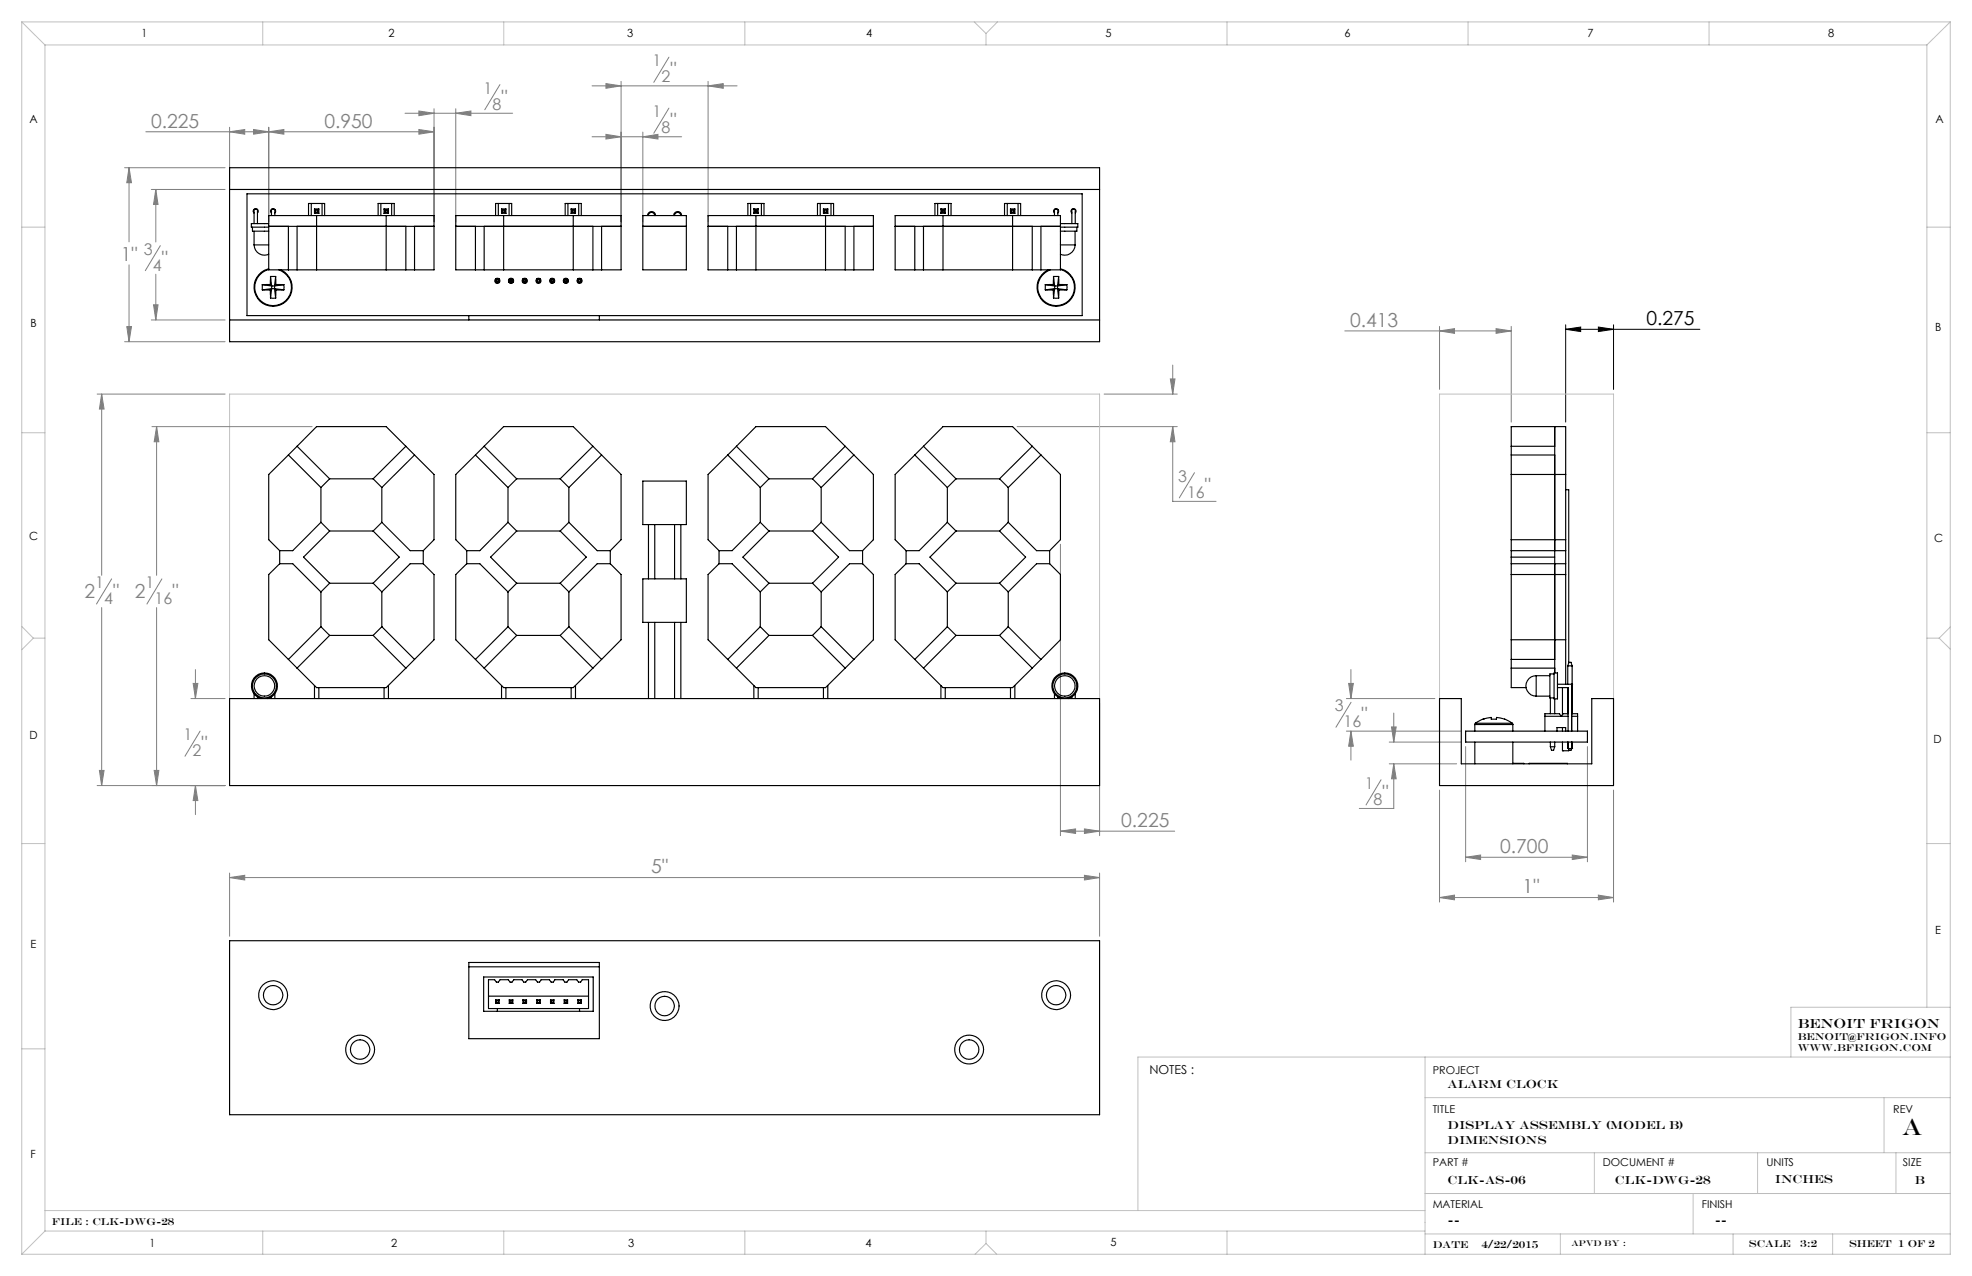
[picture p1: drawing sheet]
<svg xmlns="http://www.w3.org/2000/svg" width="432mm" height="279mm" viewBox="0 0 432 279" stroke-linecap="round" stroke-linejoin="round" font-family="sans-serif">
<path d="M342.8 72.1l3.3-.5v1zM342.8 71.1v21.3M342.8 72.1h29.4M350 71.6l3.3 .5-3.3 .5zM353.3 71.1v14.2" fill="none" stroke="#000" stroke-width=".22"/>
<g fill="none" stroke="#808080" stroke-width=".22">
<path d="M109.5 18.5l-3.3 5.5M129.6 18.8h31.8M132.7 18.3l3.3 .5-3.3 .5zM136 17.8v30.8M146.5 12.5l-3.3 5.5M155 17.8v30.8M155 18.8l3.4-.5v1zM27.3 36.7h22M28.3 36.7v16.3M28.3 36.7l.5 3.3h-1zM31.9 28.9h63.1M50.3 27.9v12.6"/>
<path d="M50.3 28.9l3.3-.5v1zM55.5 28.4l3.3 .5-3.3 .5zM58.8 27.9v20.7M58.8 28.9l3.4-.5v1zM88.7 24.8h23.6M91.7 28.4l3.3 .5-3.3 .5zM91.7 24.3l3.3 .5-3.3 .5zM95 23.8v24.8M99.8 23.8v24.8M99.8 24.8l3.3-.5v1zM129.6 30h19.7M132.7 29.4l3.3 .6-3.3 .4z"/>
<path d="M140.8 28.9v19.7M140.8 30l3.3-.6v1zM146.5 23.7l-3.3 5.5M28.3 58v16.8M33.1 41.5h16.2M34.1 41.5v11.5M34.1 41.5l.5 3.3h-1zM35.1 53.8l-3.3 5.5M27.3 74.8h22M27.8 71.5h1l-.5 3.3zM33.1 70.1h16.2M33.6 66.7h1l-.5 3.4z"/>
<path d="M34.1 60v10.1M256.8 79.9v6.4M294.5 72.5h36.4M315.2 71.5v13.8M315.2 72.5l3.3-.5v1zM327.6 72l3.3 .5-3.3 .5zM330.9 71.5v20.9M21.3 86.3h28M22.3 86.3v39.7M22.3 86.3l.5 3.3h-1zM33.3 93.4h35M34.3 93.4v32.6"/>
<path d="M34.3 93.4l.5 3.3h-1zM222.7 93.4h35.1M241.8 86.3h16M256.3 83h1l-.5 3.3zM256.8 93.4l.5 3.3h-1zM256.8 93.4v16.4h9.5M232.2 119.2v63.8M261.5 103.5l-3.3 5.5M22.3 133v39M24.4 126.8l-3.3 5.5M34.3 133v39M35.5 126.8l-3.3 5.5"/>
<path d="M41.8 153h7.5M42.3 149.6h1l-.5 3.4zM42.8 146.6v6.4M240.8 154v29M294.8 153h19.4M295.3 149.6h1l-.5 3.4zM295.8 146.6v6.4M295.8 153.8l-3.3 5.4M304.7 159.2h1l-.5 3.3zM305.2 156.1v6.4M21.3 172h28M21.8 168.7h1l-.5 3.3z"/>
<path d="M33.8 168.7h1l-.5 3.3zM42.8 172v6.4M42.8 172l.5 3.3h-1zM43.8 160.1l-3.3 5.5M294.8 160.1h25.1M295.8 160.1v6.3M295.8 160.1l.5 3.3h-1zM302.4 170.7l-3.3 5.5M304.2 162.5h15.7M304.2 167.3h14.7M305.2 167.3l.5 3.2h-1zM305.2 167.3v9.7h-7.6"/>
<path d="M315.2 173v24.5M320.9 163.5v25.2M347.6 163.5v25.2M353.3 173v24.5M50.3 191.2v13.8M50.3 192.2h190.5M50.3 192.2l3.3-.5v1zM232.2 182l3.3-.5v1zM232.2 182h25M237.5 191.7l3.3 .5-3.3 .5zM237.5 181.5l3.3 .5-3.3 .5zM240.8 191.2v13.8"/>
<path d="M315.2 196.5h38.1M315.2 196.5l3.3-.5v1zM320.9 187.7h26.7M320.9 187.7l3.3-.5v1zM344.3 187.2l3.3 .5-3.3 .5zM350 196l3.3 .5-3.3 .5z"/>
</g>
<g fill="none" stroke="#c0c0c0" stroke-width=".22">
<path d="M4.8 4.8l5 5M4.8 4.8h422.2M4.8 4.8v269.8M9.8 9.8h412.1M9.8 9.8v259.8M57.5 4.8v5M110.3 4.8v5M163.1 4.8v5M213.3 4.8l2.6 2.5M215.9 7.3v2.5M218.4 4.8l-2.5 2.5M268.7 4.8v5"/>
<path d="M321.5 4.8v5M374.2 4.8v5M421.9 9.8v210.8M427 4.8l-5.1 5M427 4.8v269.8h-422.2M4.8 49.7h5M421.9 49.7h5.1M4.8 94.8h5M421.9 94.8h5.1M4.8 137.2l2.5 2.5M7.3 139.7l-2.5 2.6M7.3 139.7h2.5"/>
<path d="M421.9 139.7h2.7M424.6 139.7l2.4 2.4M427 137.3l-2.4 2.4M50.3 153v-66.7h190.5v66.7M315.2 153v-66.7h38.1v66.7M4.8 184.7h5M421.9 184.7h5.1M4.8 229.7h5M312 231.5v43.1M427 231.5h-177.8v33.6M427 220.6h-34.9v10.9M312 240.3h115"/>
<path d="M312 252.4h115M349.1 252.4v8.9M384.8 252.4v8.9M412.5 240.3v12.1M415.1 252.4v8.9M9.8 265.1h302.2M9.8 269.6l-5 5M9.8 269.6h302.2M57.5 269.6v5M110.3 269.6v5M163.1 269.6v5M215.9 272.3l-2.4 2.3"/>
<path d="M215.9 272.3l2.4 2.3M215.9 269.6v2.7M268.7 269.6v5M312 270.2h115M312 261.3h115M341.7 270.2v4.4M370.7 261.3v8.9M379.5 270.2v4.4M401.3 270.2v4.4"/>
</g>
<path d="M342.8 72.1l3.3-.5v1zM350 71.6l3.3 .5-3.3 .5z" fill="#000"/>
<g fill="#808080">
<path d="M21.8 168.7h1l-.5 3.3zM22.3 86.3l.5 3.3h-1zM256.8 93.4l.5 3.3h-1zM256.3 83h1l-.5 3.3zM232.2 182l3.3-.5v1zM237.5 181.5l3.3 .5-3.3 .5zM327.6 72l3.3 .5-3.3 .5zM315.2 72.5l3.3-.5v1z"/>
<path d="M42.8 172l.5 3.3h-1zM42.3 149.6h1l-.5 3.4zM33.8 168.7h1l-.5 3.3zM34.3 93.4l.5 3.3h-1zM320.9 187.7l3.3-.5v1zM344.3 187.2l3.3 .5-3.3 .5zM315.2 196.5l3.3-.5v1zM350 196l3.3 .5-3.3 .5zM304.7 159.2h1l-.5 3.3zM305.2 167.3l.5 3.2h-1zM295.3 149.6h1l-.5 3.4zM295.8 160.1l.5 3.3h-1zM27.8 71.5h1l-.5 3.3zM28.3 36.7l.5 3.3h-1zM34.1 41.5l.5 3.3h-1zM33.6 66.7h1l-.5 3.4zM55.5 28.4l3.3 .5-3.3 .5zM50.3 28.9l3.3-.5v1zM58.8 28.9l3.4-.5v1zM91.7 28.4l3.3 .5-3.3 .5zM91.7 24.3l3.3 .5-3.3 .5zM99.8 24.8l3.3-.5v1zM132.7 18.3l3.3 .5-3.3 .5zM155 18.8l3.4-.5v1zM132.7 29.4l3.3 .6-3.3 .4zM140.8 30l3.3-.6v1zM237.5 191.7l3.3 .5-3.3 .5zM50.3 192.2l3.3-.5v1z"/>
</g>
<g fill="none" stroke="#000" stroke-width=".25">
<path d="M50.3 36.7h190.5v38.1h-190.5zM50.3 41.5h190.5M54.1 42.4h182.9v26.7h-182.9zM55.3 49.7v.9h3.5M55.6 53.6a2.27 2.27 0 0 0 3.2 2.1M55.6 46.6a.55 .55 0 0 1 0-.8 .55 .55 0 0 1 .8 0 .55 .55 0 0 1 0 .8M55.6 53.6h3.2M55.6 49v-3.1h.8v3.1M55.6 50.6v3M58.8 58.8a4.2 4.2 0 0 0-2.6 6.2 4.2 4.2 0 0 0 6.7 .7 4.2 4.2 0 0 0-1.4-6.6M58.8 49h-3.8v.7h3.8M58.8 59a4 4 0 0 0-2.3 6.1 4 4 0 0 0 6.5 .2 4 4 0 0 0-1.9-6.2"/>
<path d="M58.8 47.2h36.2v11.9h-36.2zM58.8 49.6h36.2M59.4 46.6a.55 .55 0 0 1 0-.8 .55 .55 0 0 1 .8 0 .55 .55 0 0 1 0 .8M59.4 47.2v-1.3h.8v1.3M63.1 49.6v9.5M65.1 49.6v9.5M68.2 44.6h-.6v2.6M68.2 44.6h2.3M68.2 44.6v2.6M68.9 45.8v.9M68.9 45.8l.2 .2M68.9 46.7h.9"/>
<path d="M68.9 45.8h.9M69.1 46.5l-.2 .2M69.1 46.5h.5M69.1 46h.5M69.1 46v.5M69.3 47.2v11.9M69.6 46.5l.2 .2M69.6 46v.5M69.8 45.8v.9M69.8 45.8l-.2 .2M70.5 44.6h.6v2.6M70.5 44.6v2.6"/>
<path d="M83.4 44.6h-.6v2.6M83.4 44.6h2.4M83.4 44.6v2.6M84.1 45.8v.9M84.1 46.7h1M84.1 45.8h1M84.1 45.8l.2 .2M84.3 46.5h.5M84.3 46h.5M84.3 46.5l-.2 .2M84.3 46v.5M84.6 47.2v11.9"/>
<path d="M84.8 46.5l.3 .2M84.8 46v.5M85.1 45.8v.9M85.1 45.8l-.3 .2M85.8 44.6h.5v2.6M85.8 44.6v2.6M88.9 49.6v9.5M90.8 49.6v9.5M99.8 47.2h36.2v11.9h-36.2zM99.8 49.6h36.2M104.1 49.6v9.5M106 49.6v9.5"/>
<path d="M109.1 44.6h-.6v2.6M109.1 44.6h2.4M109.1 44.6v2.6M109.8 45.8v.9M109.8 46.7h1M109.8 45.8h1M109.8 45.8l.3 .2M110.1 46.5h.4M110.1 46h.4M110.1 46.5l-.3 .2M110.1 46v.5M110.3 47.2v11.9"/>
<path d="M110.5 46.5l.3 .2M110.5 46v.5M110.8 45.8v.9M110.8 45.8l-.3 .2M111.5 44.6h.5v2.6M111.5 44.6v2.6M124.4 44.6h-.6v2.6M124.4 44.6h2.3M124.4 44.6v2.6M125.1 45.8v.9M125.1 46.7h.9M125.1 45.8h.9"/>
<path d="M125.1 45.8l.2 .2M125.3 46.5h.5M125.3 46h.5M125.3 46.5l-.2 .2M125.3 46v.5M125.5 47.2v11.9M125.8 46.5l.2 .2M125.8 46v.5M126 45.8v.9M126 45.8l-.2 .2M126.7 44.6h.6v2.6M126.7 44.6v2.6"/>
<path d="M129.8 49.6v9.5M131.7 49.6v9.5M140.8 47.2h9.5v11.9h-9.5zM140.8 49.6h9.5M141.8 47.2a.88 .88 0 0 1 .9-.9 .88 .88 0 0 1 .8 .9M142 47.2a.69 .69 0 0 1 .7-.7 .69 .69 0 0 1 .7 .7M147.5 47.2a.88 .88 0 0 1 .9-.9 .88 .88 0 0 1 .9 .9M147.7 47.2a.69 .69 0 0 1 .7-.7 .69 .69 0 0 1 .7 .7M155 47.2h36.2v11.9h-36.2zM155 49.6h36.2M159.3 49.6v9.5M161.3 49.6v9.5"/>
<path d="M164.4 44.6h-.6v2.6M164.4 44.6h2.3M164.4 44.6v2.6M165.1 45.8v.9M165.1 46.7h.9M165.1 45.8h.9M165.1 45.8l.2 .2M165.3 46.5h.5M165.3 46h.5M165.3 46.5l-.2 .2M165.3 46v.5M165.5 47.2v11.9"/>
<path d="M165.8 46.5l.2 .2M165.8 46v.5M166 45.8v.9M166 45.8l-.2 .2M166.7 44.6h.6v2.6M166.7 44.6v2.6M179.6 44.6h-.6v2.6M179.6 44.6h2.4M179.6 44.6v2.6M180.3 45.8v.9M180.3 46.7h1M180.3 45.8h1"/>
<path d="M180.3 45.8l.3 .2M180.6 46.5h.4M180.6 46h.4M180.6 46.5l-.3 .2M180.6 46v.5M180.8 47.2v11.9M181 46.5l.3 .2M181 46v.5M181.3 45.8v.9M181.3 45.8l-.3 .2M182 44.6h.5v2.6M182 44.6v2.6"/>
<path d="M185.1 49.6v9.5M187 49.6v9.5M196 47.2h36.2v11.9h-36.2zM196 49.6h36.2M200.3 49.6v9.5M202.2 49.6v9.5M205.3 44.6h-.6v2.6M205.3 44.6h2.4M205.3 44.6v2.6M206 45.8v.9M206 46.7h1M206 45.8h1"/>
<path d="M206 45.8l.3 .2M206.3 46.5h.4M206.3 46h.4M206.3 46.5l-.3 .2M206.3 46v.5M206.5 47.2v11.9M206.7 46.5l.3 .2M206.7 46v.5M207 45.8v.9M207 45.8l-.3 .2M207.7 44.6h.5v2.6M207.7 44.6v2.6"/>
<path d="M220.6 44.6h-.6v2.6M220.6 44.6h2.3M220.6 44.6v2.6M221.3 45.8v.9M221.3 46.7h.9M221.3 45.8h.9M221.3 45.8l.2 .2M221.5 46.5h.5M221.5 46h.5M221.5 46v.5M221.5 46.5l-.2 .2M221.7 47.2v11.9"/>
<path d="M222 46v.5M222 46.5l.2 .2M222.2 45.8v.9M222.2 45.8l-.2 .2M222.9 44.6h.6v2.6M222.9 44.6v2.6M226 49.6v9.5M227.9 49.6v9.5M230.9 46.6a.55 .55 0 0 1 0-.8 .55 .55 0 0 1 .8 0 .55 .55 0 0 1-.1 .8M230.9 47.2v-1.3h.7v1.3M232.2 58.8a4.2 4.2 0 0 1 2.6 6.2 4.2 4.2 0 0 1-6.7 .7 4.2 4.2 0 0 1 1.5-6.6M232.2 49h3.8v.7h-3.8"/>
<path d="M232.2 59a4 4 0 0 1 2.4 6.1 4 4 0 0 1-6.6 .2 4 4 0 0 1 2-6.2M232.2 53.6h3.2M234.7 46.6a.55 .55 0 0 1 0-.8 .55 .55 0 0 1 .8 0 .55 .55 0 0 1-.1 .8M234.7 49v-3.1h.7v3.1M235.4 53.6a2.27 2.27 0 0 1-3.2 2.1M235.4 50.6v3M235.8 49.7v.9h-3.6M50.3 70.1h190.5M57.4 62.3v1.2M57.4 63.5h1.8M57.4 62.3l2.1 .3M59.2 62.3h-1.8"/>
<path d="M59.2 63.5v1.8M59.2 62.3l.3 .3M59.2 60.5h1.2M59.2 60.5v1.8M59.2 65.3h1.2M59.2 60.5l.3 2.1M59.5 62.6h.6M59.5 63.2h.6M59.5 63.2l-2.1 .3M59.5 63.2l-.3 .3M59.5 63.2l-.3 2.1M59.5 62.6v.6"/>
<path d="M60.1 63.2l.3 .3M60.1 63.2l2.1 .3M60.1 63.2l.3 2.1M60.1 62.6v.6M60.4 60.5v1.8M60.4 60.5l-.3 2.1M60.4 62.3h1.8M60.4 63.5v1.8M60.4 62.3l-.3 .3M62.2 63.5h-1.8M62.2 62.3v1.2M62.2 62.3l-2.1 .3"/>
<path d="M102.7 69.1v1M108.5 61.1v.8M108.5 61.1l.2 .2M108.5 61.1h.8M108.5 61.9h.8M108.7 61.7l-.2 .2M108.7 61.3h.4M108.7 61.7h.4M108.7 61.3v.4M109.1 61.7l.2 .2M109.1 61.3v.4M109.3 61.1l-.2 .2"/>
<path d="M109.3 61.1v.8M111.5 61.1h.8M111.5 61.9h.8M111.5 61.1l.2 .2M111.5 61.1v.8M111.7 61.3h.4M111.7 61.7h.4M111.7 61.7l-.2 .2M111.7 61.3v.4M112.1 61.7l.2 .2M112.1 61.3v.4M112.3 61.1l-.2 .2"/>
<path d="M112.3 61.1v.8M114.5 61.1h.8M114.5 61.9h.8M114.5 61.1l.2 .2M114.5 61.1v.8M114.7 61.3h.4M114.7 61.7h.4M114.7 61.3v.4M114.7 61.7l-.2 .2M115.1 61.3v.4M115.1 61.7l.2 .2M115.3 61.1l-.2 .2"/>
<path d="M115.3 61.1v.8M117.5 61.1h.8M117.5 61.9h.8M117.5 61.1l.2 .2M117.5 61.1v.8M117.7 61.3h.4M117.7 61.7h.4M117.7 61.3v.4M117.7 61.7l-.2 .2M118.1 61.7l.2 .2M118.1 61.3v.4M118.3 61.1l-.2 .2"/>
<path d="M118.3 61.1v.8M120.5 61.1h.8M120.5 61.9h.8M120.5 61.1l.2 .2M120.5 61.1v.8M120.7 61.3h.4M120.7 61.7h.4M120.7 61.3v.4M120.7 61.7l-.2 .2M121.1 61.3v.4M121.1 61.7l.2 .2M121.3 61.1l-.2 .2"/>
<path d="M121.3 61.1v.8M123.5 61.1h.8M123.5 61.9h.8M123.5 61.1l.2 .2M123.5 61.1v.8M123.7 61.3h.4M123.7 61.7h.4M123.7 61.3v.4M123.7 61.7l-.2 .2M124.1 61.7l.2 .2M124.1 61.3v.4M124.3 61.1l-.2 .2"/>
<path d="M124.3 61.1v.8M126.5 61.1h.8M126.5 61.9h.8M126.5 61.1l.2 .2M126.5 61.1v.8M126.7 61.3h.4M126.7 61.7h.4M126.7 61.3v.4M126.7 61.7l-.2 .2M127.1 61.3v.4M127.1 61.7l.2 .2M127.3 61.1v.8"/>
<path d="M127.3 61.1l-.2 .2M131.2 69.1v1M228.9 62.3v1.2M228.9 63.5h1.7M228.9 62.3l2 .3M230.6 62.3h-1.7M230.6 63.5l.1 1.8M230.6 62.3l.3 .3M230.7 60.5h1.1M230.7 60.5l-.1 1.8M230.7 65.3h1.1M230.7 60.5l.2 2.1"/>
<path d="M230.9 63.2l-.3 .3M230.9 63.2l-.2 2.1M230.9 63.2l-2 .3M230.9 62.6h.7M230.9 62.6v.6M230.9 63.2h.7M231.6 63.2l.2 .3M231.6 63.2l2 .3M231.6 63.2l.2 2.1M231.6 62.6v.6M231.8 60.5v1.8M231.8 60.5l-.2 2.1"/>
<path d="M231.8 62.3h1.8M231.8 63.5v1.8M231.8 62.3l-.2 .3M233.6 63.5h-1.8M233.6 62.3v1.2M233.6 62.3l-2 .3M63.1 99.6l-4.3 4.3v14.3l2.4 2.4M63.1 99.6l7.2 7.2M65.1 97.7l7.1 7.1M65.1 97.7l4.2-4.3h15.3l10.4 10.5v14.3l-2.3 2.4M65.1 97.7l-2 1.9M88.9 97.7l-7.2 7.1"/>
<path d="M90.8 99.6l-7.2 7.2M104.1 99.6l-4.3 4.3v14.3l2.4 2.4M104.1 99.6l7.1 7.2M106 97.7l4.3-4.3h15.2l6.2 6.2M106 97.7l7.1 7.1M106 97.7l-1.9 1.9M129.8 97.7l-7.1 7.1M131.7 99.6l4.3 4.3v14.3l-2.4 2.4M131.7 99.6l-7.1 7.2M159.3 99.6l-4.3 4.3v14.3l2.4 2.4M159.3 99.6l7.2 7.2M161.3 97.7l4.2-4.3h15.3l10.4 10.5v14.3l-2.3 2.4"/>
<path d="M161.3 97.7l7.1 7.1M161.3 97.7l-2 1.9M185.1 97.7l-7.2 7.1M187 99.6l-7.2 7.2M200.3 99.6l-4.3 4.3v14.3l2.4 2.4M200.3 99.6l7.1 7.2M202.2 97.7l4.3-4.3h15.2l4.3 4.3M202.2 97.7l7.1 7.1M202.2 97.7l-1.9 1.9M226 97.7l-7.1 7.1M226 97.7l6.2 6.2v14.3l-2.4 2.4M227.9 99.6l-7.1 7.2"/>
<path d="M330.9 97.7h9.5M330.9 99.6h9.5M340.4 93.4v54M70.3 114.4l-6.2 6.2h-2.9M70.3 106.8v7.6M70.3 114.4l1.9 1.9M72.2 104.8h9.5M72.2 116.3h9.5M72.2 116.3l-5.7 5.7 5.7 5.7M72.2 104.8l-1.9 2M81.7 116.3l5.7 5.7-5.7 5.7M81.7 104.8l1.9 2"/>
<path d="M83.6 114.4l6.2 6.2h2.9M83.6 106.8v7.6M83.6 114.4l-1.9 1.9M111.2 106.8v7.6M111.2 114.4l-6.1 6.2h-2.9M111.2 114.4l1.9 1.9M113.1 104.8h9.6M113.1 116.3h9.6M113.1 116.3l-5.7 5.7 5.7 5.7M113.1 104.8l-1.9 2M122.7 116.3l5.7 5.7-5.7 5.7M122.7 104.8l1.9 2"/>
<path d="M124.6 114.4l6.2 6.2h2.8M124.6 106.8v7.6M124.6 114.4l-1.9 1.9M140.8 105.3h9.5v9.6h-9.5zM142 114.9v11.9M143.4 114.9v11.9M147.7 114.9v11.9M149.1 114.9v11.9M166.5 114.4l-6.2 6.2h-2.9M166.5 106.8v7.6M166.5 114.4l1.9 1.9M168.4 104.8h9.5"/>
<path d="M168.4 116.3h9.5M168.4 116.3l-5.7 5.7 5.7 5.7M168.4 104.8l-1.9 2M177.9 116.3l5.7 5.7-5.7 5.7M177.9 104.8l1.9 2M179.8 114.4l6.2 6.2h2.9M179.8 106.8v7.6M179.8 114.4l-1.9 1.9M207.4 114.4l-6.1 6.2h-2.9M207.4 106.8v7.6M207.4 114.4l1.9 1.9M209.3 104.8h9.6"/>
<path d="M209.3 116.3h9.6M209.3 116.3l-5.7 5.7 5.7 5.7M209.3 104.8l-1.9 2M218.9 116.3l5.7 5.7-5.7 5.7M218.9 104.8l1.9 2M220.8 114.4l6.2 6.2h2.8M220.8 106.8v7.6M220.8 114.4l-1.9 1.9M330.9 118.2h11.9M330.9 103.9h11.9M342.8 107.2h.7v38M61.2 123.4h2.9l6.2 6.2"/>
<path d="M61.2 123.4l-2.4 2.4v14.3l10.5 10.5h15.3l4.3-4.3M61.2 120.6v2.8M70.3 129.6v7.6M70.3 137.2l-7.2 7.2M70.3 137.2l1.9 1.9M72.2 139.1h9.5M72.2 139.1l-7.1 7.2M72.2 127.7h9.5M72.2 127.7l-1.9 1.9M81.7 139.1l7.2 7.2M81.7 127.7l1.9 1.9M83.6 129.6v7.6"/>
<path d="M83.6 137.2l7.2 7.2M83.6 137.2l-1.9 1.9M92.7 123.4h-2.9l-6.2 6.2M92.7 123.4l2.3 2.4v14.3l-4.2 4.3M92.7 120.6v2.8M102.2 123.4l-2.4 2.4v14.3l10.5 10.5h15.2l4.3-4.3M102.2 123.4h2.9l6.1 6.2M102.2 120.6v2.8M111.2 129.6v7.6M111.2 137.2l-7.1 7.2M111.2 137.2l1.9 1.9M113.1 139.1h9.6"/>
<path d="M113.1 139.1l-7.1 7.2M113.1 127.7h9.6M113.1 127.7l-1.9 1.9M122.7 139.1l7.1 7.2M122.7 127.7l1.9 1.9M124.6 129.6v7.6M124.6 137.2l7.1 7.2M124.6 137.2l-1.9 1.9M133.6 123.4h-2.8l-6.2 6.2M133.6 123.4l2.4 2.4v14.3l-4.3 4.3M133.6 120.6v2.8M140.8 126.8h9.5v9.5h-9.5z"/>
<path d="M142 136.3v16.7M143.4 136.3v16.7M147.7 136.3v16.7M149.1 136.3v16.7M157.4 123.4h2.9l6.2 6.2M157.4 123.4l-2.4 2.4v14.3l10.5 10.5h15.3l4.3-4.3M157.4 120.6v2.8M166.5 129.6v7.6M166.5 137.2l-7.2 7.2M166.5 137.2l1.9 1.9M168.4 139.1h9.5M168.4 139.1l-7.1 7.2"/>
<path d="M168.4 127.7h9.5M168.4 127.7l-1.9 1.9M177.9 139.1l7.2 7.2M177.9 127.7l1.9 1.9M179.8 137.2l7.2 7.2M179.8 129.6v7.6M179.8 137.2l-1.9 1.9M188.9 123.4l2.3 2.4v14.3l-4.2 4.3M188.9 123.4h-2.9l-6.2 6.2M188.9 120.6v2.8M198.4 123.4l-2.4 2.4v14.3l10.5 10.5h15.2l4.3-4.3M198.4 123.4h2.9l6.1 6.2"/>
<path d="M198.4 120.6v2.8M207.4 129.6v7.6M207.4 137.2l-7.1 7.2M207.4 137.2l1.9 1.9M209.3 139.1l-7.1 7.2M209.3 139.1h9.6M209.3 127.7h9.6M209.3 127.7l-1.9 1.9M218.9 139.1l7.1 7.2M218.9 127.7l1.9 1.9M220.8 129.6v7.6M220.8 137.2l7.1 7.2"/>
<path d="M220.8 137.2l-1.9 1.9M229.8 123.4h-2.8l-6.2 6.2M229.8 123.4l2.4 2.4v14.3l-4.3 4.3M229.8 120.6v2.8M330.9 120.6h11.9M330.9 123.4h11.9M330.9 125.8h11.9M330.9 122h9.5M50.3 153h190.5v19h-190.5zM55.6 151.9v1.1M56.4 152.6v.4M57.2 153a2.85 2.85 0 0 1-1.6-4.4 2.85 2.85 0 0 1 4.6 0 2.85 2.85 0 0 1-1.6 4.4"/>
<path d="M59.4 152.6v.4M60.2 151.9v1.1M68.9 150.1v2.9M69.8 150.6v2.4M84.1 150.6v2.4M85.1 150.1v2.9M90.8 144.4l-1.9 1.9M109.8 150.1v2.9M110.8 150.6v2.4M125.1 150.6v2.4M126 150.1v2.9M131.7 144.4l-1.9 1.9"/>
<path d="M165.1 150.1v2.9M166 150.6v2.4M180.3 150.6v2.4M181.3 150.1v2.9M187 144.4l-1.9 1.9M206 150.1v2.9M207 150.6v2.4M221.3 150.6v2.4M222.2 150.1v2.9M227.9 144.4l-1.9 1.9M230.9 151.9v1.1M231.6 152.6v.4"/>
<path d="M232.4 153a2.85 2.85 0 0 1-1.6-4.4 2.85 2.85 0 0 1 4.7 0 2.85 2.85 0 0 1-1.6 4.4M234.7 152.6v.4M235.4 151.9v1.1M315.2 153h4.8v14.3h28.5v-14.3h4.8v19h-38.1zM322.9 158.6h8.4M322.9 158.6v1.5M323.1 158.4l-.2 .2M323.1 158.4h8M324.7 157.5l-1.6 .9M324.7 157.5l1.8-.4v.2a.47 .47 0 0 0 .7 .2h.5v-.3a5.5 5.5 0 0 1 3.4 1.2M324.7 157.5h.1M330.9 146.3h9.5"/>
<path d="M330.9 140.1h11.9M330.9 144.4h9.5M331.1 158.4l.2 .2M331.3 158.6v1.5M336.4 148a2.24 2.24 0 0 0-2.3 2.2 2.24 2.24 0 0 0 2.3 2.2M336.4 148v4.4M336.4 148h3M336.4 152.4h3M338.3 156.8v-.5h3.2l.3 .5M338.3 156.8v3.3M338.3 156.8h5.1M339.5 152.8v3.5"/>
<path d="M340.3 147.4h.7v5.6h-.7zM340.3 147.6h-.9v5.2h.9M340.4 153v3.3M341 150.6h2.4v9.5M341 149.8h3.1M341.8 156.8l.1 .1M342.1 150.6v5.9M342.1 159.3v.8M342.8 149.8v-56.4h-11.9v57.2h3.3M343.3 145.8v4M343.3 150.6v5.7M343.3 145.8l.2-.8h.5l.2 .8"/>
<path d="M343.3 145.8h.9M343.4 156.3h-1.2l-.3 .5M344.1 156.3h1.3v.5M344.1 149.8h.1M344.1 156.8h1.3M344.1 149.8v10.3M344.2 145.8v10.5M345.4 156.8v3.3M320.9 160.1h26.7v2.4h-26.7zM322.9 162.5v4.8M331.3 167.1l2.4 .2M331.3 162.5v4.8"/>
<path d="M334.8 167.3h8.4M339.5 163.5h.9M339.5 163.5l.2 .8h.5l.2-.8M339.5 162.5v1M340.4 162.5v1M340.9 160.1v-.8h1.9v.8M342.1 162.5v1.9h1.4v-.2M343.3 163.5l.1 .3M343.3 163.5h.1M343.3 162.5v1M343.4 162.5v1.4h.7M343.4 163.9l.1 .4h.5l.1-.4"/>
<path d="M344.1 163.9h.1M344.1 163.5h.1M344.1 162.5v1.4M344.2 163.5l-.1 .3M344.2 162.5v1M50.3 206h190.5v38.1h-190.5zM102.7 210.7h28.5v16.7h-28.5zM102.7 211.7h28.5M105.9 213.9h24v7.5h-24zM107 214.5h1.3l.4 .6h.4l.4-.6h1.8l.4 .6h.4l.4-.6h1.8l.4 .6h.4l.4-.6h1.8l.4 .6h.4l.4-.6h1.8l.4 .6h.4l.4-.6h1.8l.4 .6h.4l.4-.6h1.8l.4 .6h.4l.4-.6h1.4v6.3h-21.9zM107 218.1h21.9M108.5 218.9v.8"/>
<path d="M108.5 219.7h.8M108.5 218.9l.2 .2M108.5 218.9h.8M108.7 219.1v.5M108.7 219.6h.4M108.7 219.6l-.2 .1M108.7 219.1h.4M109.1 219.1v.5M109.1 219.6l.2 .1M109.3 218.9v.8M109.3 218.9l-.2 .2M111.5 218.9v.8"/>
<path d="M111.5 219.7h.8M111.5 218.9l.2 .2M111.5 218.9h.8M111.7 219.1v.5M111.7 219.6h.4M111.7 219.6l-.2 .1M111.7 219.1h.4M112.1 219.1v.5M112.1 219.6l.2 .1M112.3 218.9v.8M112.3 218.9l-.2 .2M114.5 218.9v.8"/>
<path d="M114.5 219.7h.8M114.5 218.9l.2 .2M114.5 218.9h.8M114.7 219.1v.5M114.7 219.6h.4M114.7 219.6l-.2 .1M114.7 219.1h.4M115.1 219.1v.5M115.1 219.6l.2 .1M115.3 218.9v.8M115.3 218.9l-.2 .2M117.5 218.9v.8"/>
<path d="M117.5 219.7h.8M117.5 218.9l.2 .2M117.5 218.9h.8M117.7 219.1v.5M117.7 219.6h.4M117.7 219.6l-.2 .1M117.7 219.1h.4M118.1 219.1v.5M118.1 219.6l.2 .1M118.3 218.9v.8M118.3 218.9l-.2 .2M120.5 218.9v.8"/>
<path d="M120.5 219.7h.8M120.5 218.9l.2 .2M120.5 218.9h.8M120.7 219.1v.5M120.7 219.6h.4M120.7 219.6l-.2 .1M120.7 219.1h.4M121.1 219.1v.5M121.1 219.6l.2 .1M121.3 218.9v.8M121.3 218.9l-.2 .2M123.5 218.9v.8"/>
<path d="M123.5 219.7h.8M123.5 218.9l.2 .2M123.5 218.9h.8M123.7 219.1v.5M123.7 219.6h.4M123.7 219.6l-.2 .1M123.7 219.1h.4M124.1 219.1v.5M124.1 219.6l.2 .1M124.3 218.9v.8M124.3 218.9l-.2 .2M126.5 218.9v.8"/>
<path d="M126.5 219.7h.8M126.5 218.9l.2 .2M126.5 218.9h.8M126.7 219.1v.5M126.7 219.6h.4M126.7 219.6l-.2 .1M126.7 219.1h.4M127.1 219.1v.5M127.1 219.6l.2 .1M127.3 218.9v.8M127.3 218.9l-.2 .2M108.9 220.8v.6"/>
<path d="M126.9 220.8v.6"/>
<circle cx="108.9" cy="61.5" r=".55"/>
<circle cx="111.9" cy="61.5" r=".55"/>
<circle cx="114.9" cy="61.5" r=".55"/>
<circle cx="117.9" cy="61.5" r=".55"/>
<circle cx="120.9" cy="61.5" r=".55"/>
<circle cx="123.9" cy="61.5" r=".55"/>
<circle cx="126.9" cy="61.5" r=".55"/>
<circle cx="57.9" cy="150.2" r="2.24"/>
<circle cx="57.9" cy="150.2" r="2.62"/>
<circle cx="233.2" cy="150.2" r="2.24"/>
<circle cx="233.2" cy="150.2" r="2.62"/>
<circle cx="59.8" cy="217.9" r="2.12"/>
<circle cx="59.8" cy="217.9" r="3.2"/>
<circle cx="231.2" cy="217.9" r="2.12"/>
<circle cx="231.3" cy="217.9" r="3.2"/>
<circle cx="78.8" cy="229.8" r="2.13"/>
<circle cx="78.9" cy="229.8" r="3.2"/>
<circle cx="145.5" cy="220.3" r="2.13"/>
<circle cx="145.5" cy="220.3" r="3.2"/>
<circle cx="212.2" cy="229.8" r="2.13"/>
<circle cx="212.2" cy="229.8" r="3.2"/>
</g>
<text font-size="5.1" x="416.5" y="248.6">A</text>
<g font-size="4.2" fill="#808080">
<text x="146.8" y="16.7">&quot;</text>
<text x="109.8" y="22.7">&quot;</text>
<text x="33.1" y="27.9">0.225</text>
<text x="71" y="27.9">0.950</text>
<text x="146.8" y="27.8">&quot;</text>
<text x="26.5" y="57">1&quot;</text>
<text x="35.4" y="57.9">&quot;</text>
<text x="295.6" y="71.5">0.413</text>
<text x="263.8" y="107.7">&quot;</text>
<text x="18.5" y="130.9">2</text>
<text x="24.8" y="130.9">&quot;</text>
<text x="29.5" y="130.9">2</text>
<text x="37.7" y="130.9">&quot;</text>
<text x="298.1" y="157.9">&quot;</text>
<text x="44.1" y="164.3">&quot;</text>
<text x="302.7" y="174.9">&quot;</text>
<text x="245.5" y="181.1">0.225</text>
<text x="142.6" y="191.2">5&quot;</text>
<text x="328.5" y="186.8">0.700</text>
<text x="333.4" y="195.6">1&quot;</text>
</g>
<text font-size="4.2" x="360.5" y="71.2">0.275</text>
<g font-size="3.5" fill="#808080">
<text x="142.9" y="14.5">1</text>
<text x="105.9" y="20.5">1</text>
<text x="144.8" y="18">2</text>
<text x="107.8" y="24">8</text>
<text x="142.9" y="25.6">1</text>
<text x="144.8" y="29.2">8</text>
<text x="31.5" y="55.7">3</text>
<text x="33.5" y="59.3">4</text>
<text x="258" y="105.5">3</text>
<text x="259.9" y="109">16</text>
<text x="20.9" y="128.7">1</text>
<text x="31.9" y="128.7">1</text>
<text x="22.8" y="132.2">4</text>
<text x="33.8" y="132.2">16</text>
<text x="292.2" y="155.7">3</text>
<text x="294.2" y="159.3">16</text>
<text x="40.2" y="162.1">1</text>
<text x="42.2" y="165.6">2</text>
<text x="298.8" y="172.7">1</text>
<text x="300.8" y="176.2">8</text>
</g>
<text font-size="2.9" x="393.6" y="225">BENOIT FRIGON</text>
<text font-size="2.7" x="251.7" y="235.2">NOTES :</text>
<g font-size="2.6">
<text x="317" y="238.3">Alarm Clock</text>
<text x="317" y="247.1">Display Assembly (Model B)</text>
<text x="317" y="250.4">Dimensions</text>
<text x="317" y="259.3">CLK-AS-06</text>
<text x="353.6" y="259.3">CLK-DWG-28</text>
<text x="388.6" y="259.1">INCHES</text>
<text x="419.3" y="259.2">B</text>
<text x="317" y="267.9">--</text>
<text x="375.5" y="267.9">--</text>
</g>
<g font-size="2.5">
<text x="31" y="8.2">1</text>
<text x="85.1" y="8.2">2</text>
<text x="137.3" y="8.2">3</text>
<text x="189.7" y="8.2">4</text>
<text x="242.1" y="8.2">5</text>
<text x="294.4" y="8.2">6</text>
<text x="347.6" y="8.2">7</text>
<text x="400.3" y="8.2">8</text>
<text x="6.4" y="27">A</text>
<text x="423.8" y="27">A</text>
<text x="6.7" y="71.5">B</text>
<text x="423.8" y="72.5">B</text>
<text x="6.4" y="118.4">C</text>
<text x="423.5" y="118.6">C</text>
<text x="6.5" y="161.8">D</text>
<text x="423.4" y="162.7">D</text>
<text x="6.7" y="207.6">E</text>
<text x="423.7" y="204.6">E</text>
<text x="6.7" y="253.5">F</text>
<text x="32.7" y="273">1</text>
<text x="85.7" y="273">2</text>
<text x="137.6" y="273">3</text>
<text x="189.5" y="273">4</text>
<text x="243.2" y="272.9">5</text>
</g>
<g font-size="2.4">
<text x="313.7" y="235.2">PROJECT</text>
<text x="313.7" y="243.7">TITLE</text>
<text x="414.5" y="243.6">REV</text>
<text x="313.7" y="255.3">PART #</text>
<text x="351" y="255.3">DOCUMENT #</text>
<text x="386.8" y="255.3">UNITS</text>
<text x="416.7" y="255.3">SIZE</text>
<text x="313.7" y="264.6">MATERIAL</text>
<text x="372.6" y="264.6">FINISH</text>
</g>
<g font-size="2.2">
<text x="393.6" y="227.7">benoit@frigon.info</text>
<text x="393.6" y="230.2">www.bfrigon.com</text>
<text x="11.4" y="268.3">File : clk-dwg-28</text>
<text x="313.7" y="273.2">DATE</text>
<text x="324.4" y="273.2">4/22/2015</text>
<text x="383" y="273">SCALE</text>
<text x="394.2" y="273">3:2</text>
<text x="404.9" y="273">SHEET 1 OF 2</text>
</g>
<text font-size="1.8" x="344.1" y="272.8">APVD BY :</text>
</svg>
